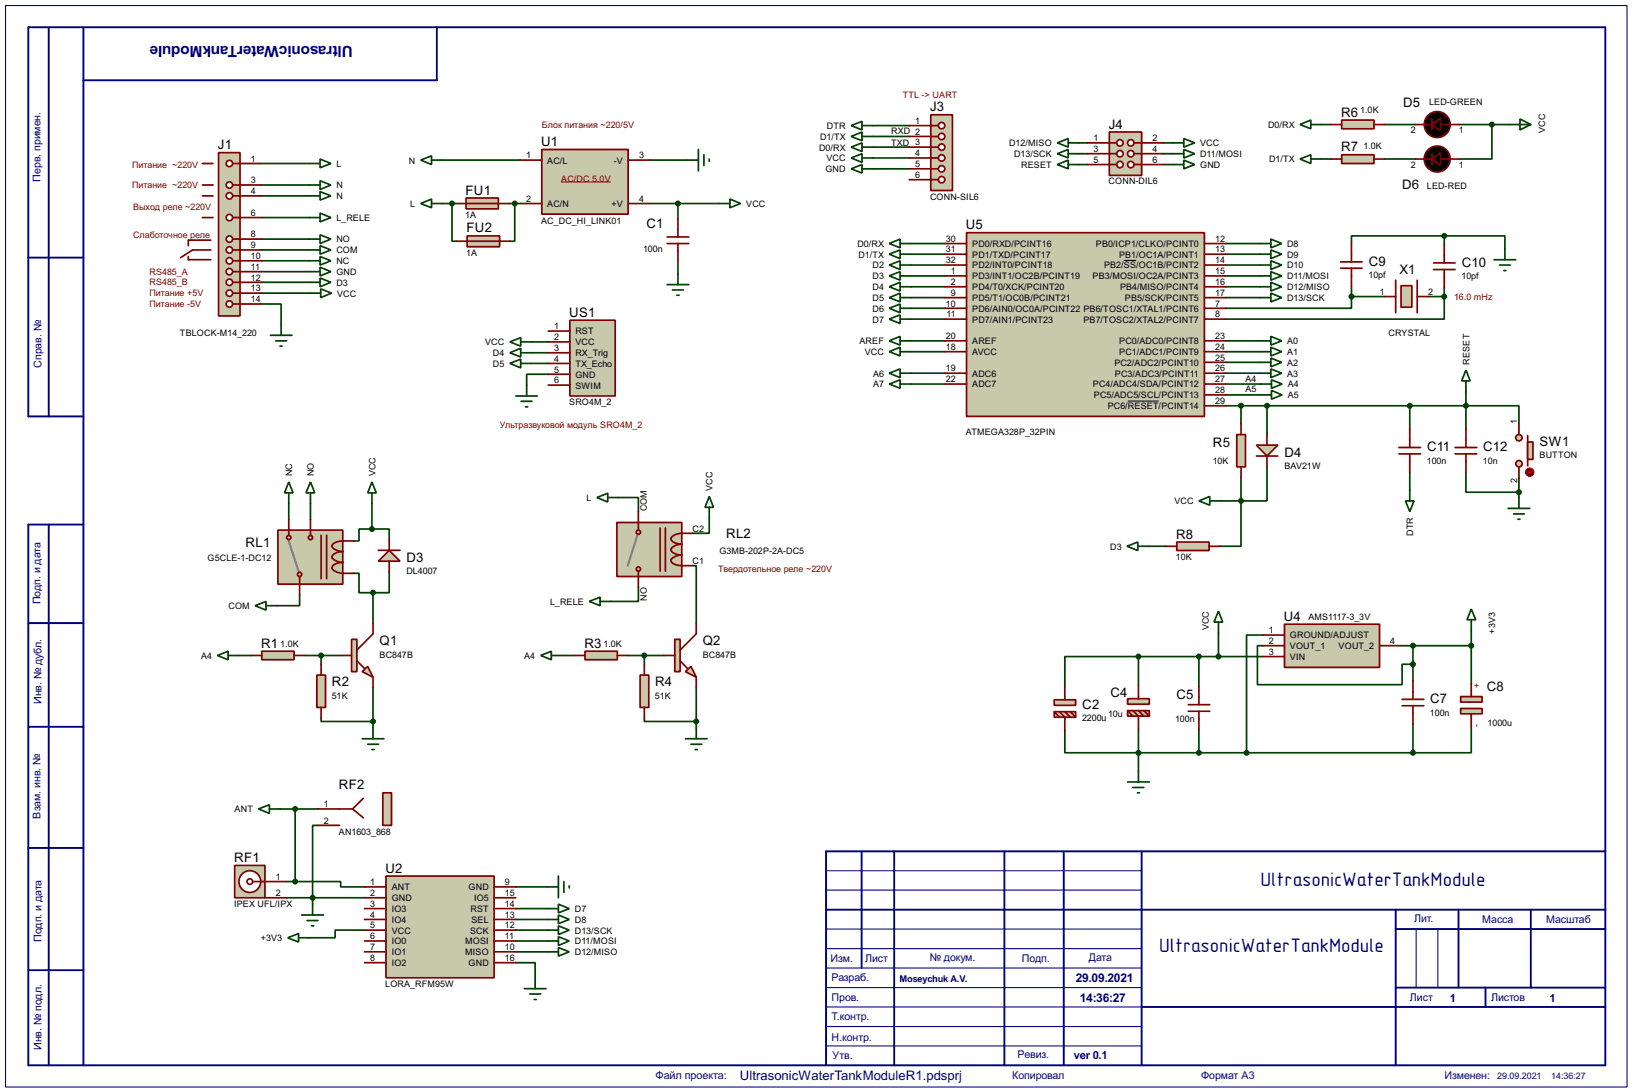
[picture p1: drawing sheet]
<svg xmlns="http://www.w3.org/2000/svg" width="383mm" height="256mm" viewBox="0 0 383 256" stroke-linecap="round" stroke-linejoin="round" font-family="sans-serif">
<path d="M1.3 1.3h381v254h-381zM194.1 218.2h74.2M194.1 209.1h74.2M194.1 204.5h74.2M332.8 218.2v13.8M337.9 218.2v13.8M194.1 222.8h74.2M194.1 232h74.2M194.1 236.5h74.2M194.1 227.4h74.2M194.1 241.1h74.2M194.1 245.7h74.2" fill="none" stroke="#000080" stroke-width=".25"/>
<g fill="none" stroke="#000080" stroke-width=".45">
<path d="M11.5 6.7v91.1M19.6 6.7v243.5M102.7 6.4v12.5h-83.1M6.7 60.5h12.9M19.6 97.8h-12.9v-91.4h370.5v243.8h-370.5v-127h12.9M11.5 123.2v127M6.7 146.4h12.9M6.7 170.7h12.9M6.7 199.2h12.9M202.5 200v27.4M210.1 200v50.2M236 200v50.2"/>
<path d="M250 200v50.2M268.3 200v50.2M377.2 200h-183.1v50.2M194.1 213.7h183.1M328 213.7v36.5M328 218.2h49.2M342.7 213.7v18.3M359.7 213.7v18.3M6.7 227.9h12.9M268.3 236.5h108.9M328 232h49.2M349.1 232v4.5"/>
</g>
<g fill="none" stroke="#004000" stroke-width=".4">
<path d="M61.5 38.4h11.2M103.9 37.6h18.3M152.7 37.6h8.9M205.1 39.7h8.6M205.1 29.5h8.6M205.1 32.1h8.6M205.1 34.6h8.6M205.1 37.1h8.6M253.5 33.6h2.1M253.5 36.1h2.1M253.5 38.7h2.1M273.4 33.6h2.2"/>
<path d="M273.4 36.1h2.2M273.4 38.7h2.2M310.6 37.4h2.1M310.6 29.3h2.1M325.4 37.4h7.3M325.4 29.3h7.3M342.8 29.3h11.8M350.6 29.3v8.1h-7.8M61.5 43.5h11.2M61.5 51.1h11.2M61.5 56.2h11.2M61.5 58.7h11.2"/>
<path d="M61.5 46h11.2M103.9 47.8h3.1M106.2 47.8v8.9h1M119.7 47.8h2.5M121 47.8v8.9h-1.1M152.7 47.8h16.3M159.3 47.8v3.6M214 57.2h8.1M214 59.7h8.1M288.1 57.2h8M288.1 59.7h8M339.4 55.4h-21.8v1.8"/>
<path d="M339.4 55.4h14.2v3.1M339.4 55.4v2.1M61.5 71.4h4.6v4.9M61.5 61.3h11.2M61.5 63.8h11.2M61.5 66.3h11.2M61.5 68.9h11.3M159.3 61.5v2.8M214 62.3h8.1M214 64.8h8.1M214 67.4h8.1M214 69.9h8.1"/>
<path d="M214 72.4h8.1M214 75h8.1M288.1 62.3h8M288.1 64.8h8M288.1 67.4h8M288.1 69.9h8M317.6 69.7v2.7h-29.5M317.6 69.7h7.8M317.6 67.4v2.3M335.6 69.7h3.8M339.4 69.7v5.3h-51.3M339.4 67.6v2.1"/>
<path d="M124.9 80.3h3.9M124.9 82.9h3.9M124.9 85.4h3.9M128.8 87.9h-5v2.6M214 90.2h8.1M214 80.1h8.1M214 82.6h8.1M214 87.7h8.1M288.1 90.2h8.1M288.1 92.8h8.1M288.1 95.3h56.4M288.1 80.1h8"/>
<path d="M288.1 82.6h8M288.1 85.1h8M288.1 87.7h8M291.6 95.3v4.2M297.7 95.3v6.8M331.3 95.3v5.5M344.5 95.3h12.4v4.2M344.5 92v3.1h-.3v.5l.3-.3M344.5 95.3v5.5M67.9 118.3v3.7M73 118.3v3.7M87.4 118.3v6"/>
<path d="M145.3 116.9h4.7v3.3M286.8 117.7h4.8M291.6 117.7v10.6h-4.9M291.6 112.2v5.5M297.7 109.7v8h-6.1M331.3 110.9v4.2M344.5 110.9v4.7h12.4M356.9 112.2v4.7M70.4 139.8v2.5h-5.3M83.1 134.7h1.3v4.5h3.3M87.4 124.3h-3v2.8h-1.3M87.4 124.3h4.1v2.4"/>
<path d="M87.7 139.2v7.2M91.5 134.4v4.8h-3.8M150 138v3.3h-6.4M162.7 132.9h.9v13.5M166.7 121.7v3.6h-4M269.9 128.3h4.1M56.2 154h2.8M71.7 154h8.4M75.5 154v2M132.1 154h2.8M147.6 154h8.4M151.4 154v2"/>
<path d="M267.5 154.2h-17.3v7.1M267.5 154.2v6.9M267.5 154.2h29.2M281.7 154.2v7M286.3 148.6v5.6M296.7 149.2h-3.8v27.6M296.7 151.7h-1.2v9.1h34v-4.8h2.5M329.2 151.7h16.5M332 151.7v8.2M345.7 148.1v12.5M75.5 168.7v.8h12.2M87.7 161.6v9.4"/>
<path d="M151.4 168.7v.8h12.2M163.6 161.6v9.4M250.2 171.5v5.3h81.8M267.5 171.3v9.9M281.7 171.4v5.4M332 170.1v6.7M345.7 170.7v6.1h-13.7M65.8 190h8.9M69.4 190v17.1M74.7 193.9h-1.2v18.5M67.4 210.9h18.3M67.4 207.1h2"/>
<path d="M69.4 207.1h10.7v1.2h5.6M85.7 218.5h-6.9v1.8h-6.1M121.2 213.4h7.5M121.2 218.5h7.5M121.2 208.3h7.5M121.2 216h7.5M121.2 226.1h4.6v3.6M121.2 223.6h7.5M121.2 221h7.5"/>
</g>
<path d="M227.1 54.7h55.9v43.1h-55.9z" fill="#c8c8aa" stroke="#800000" stroke-width=".4"/>
<g fill="none" stroke="#800000" stroke-width=".4">
<path d="M222.1 57.2h5M222.1 59.7h5M283 57.2h5.1M283 59.7h5.1M222.1 64.8h5M222.1 62.3h5M222.1 72.4h5M222.1 69.9h5M222.1 67.4h5M222.1 75h5M283 64.8h5.1M283 62.3h5.1"/>
<path d="M283 72.4h5.1M283 69.9h5.1M283 67.4h5.1M283 75h5.1M222.1 90.2h5M222.1 87.7h5M222.1 82.6h5M222.1 80.1h5M283 95.3h5.1M283 92.8h5.1M283 90.2h5.1M283 87.7h5.1"/>
<path d="M283 85.1h5.1M283 82.6h5.1M283 80.1h5.1"/>
</g>
<path d="M264.1 61.2h2.9M265 94.2h7.3" fill="none" stroke="#000" stroke-width=".23"/>
<path d="M260.7 31h7.6v10.2h-7.6z" fill="#c8c8aa" stroke="#800000" stroke-width=".4"/>
<path d="M260.7 33.6h1.7" fill="none" stroke="#800000" stroke-width=".4"/>
<circle cx="263.1" cy="33.6" r=".75" fill="#feffff" stroke="#800000" stroke-width=".4"/>
<path d="M260.7 36.1h1.7" fill="none" stroke="#800000" stroke-width=".4"/>
<circle cx="263.1" cy="36.1" r=".75" fill="#feffff" stroke="#800000" stroke-width=".4"/>
<path d="M260.7 38.7h1.7" fill="none" stroke="#800000" stroke-width=".4"/>
<circle cx="263.1" cy="38.7" r=".75" fill="#feffff" stroke="#800000" stroke-width=".4"/>
<path d="M266.5 33.6h1.8" fill="none" stroke="#800000" stroke-width=".4"/>
<circle cx="265.7" cy="33.6" r=".75" fill="#feffff" stroke="#800000" stroke-width=".4"/>
<path d="M266.5 36.1h1.8" fill="none" stroke="#800000" stroke-width=".4"/>
<circle cx="265.7" cy="36.1" r=".75" fill="#feffff" stroke="#800000" stroke-width=".4"/>
<path d="M266.5 38.7h1.8" fill="none" stroke="#800000" stroke-width=".4"/>
<circle cx="265.7" cy="38.7" r=".75" fill="#feffff" stroke="#800000" stroke-width=".4"/>
<path d="M255.6 33.6h5.1M255.6 36.1h5.1M255.6 38.7h5.1M268.3 33.6h5.1M268.3 36.1h5.1M268.3 38.7h5.1" fill="none" stroke="#800000" stroke-width=".4"/>
<path d="M354.4 119.4h5.1M356.9 116.9v2.5M355.7 120.7h2.5M356.7 122h.5" fill="none" stroke="#004000" stroke-width=".4"/>
<path d="M290.6 102.1h2.1v7.6h-2.1z" fill="#c8c8aa" stroke="#800000" stroke-width=".4"/>
<path d="M291.6 99.5v2.6M291.6 109.7v2.5" fill="none" stroke="#800000" stroke-width=".4"/>
<path d="M354.6 29.3h5.1M357.2 28l2.5 1.3-2.5 1.2z" fill="none" stroke="#004000" stroke-width=".4"/>
<path d="M315.3 28.2h7.6v2.1h-7.6z" fill="#c8c8aa" stroke="#800000" stroke-width=".4"/>
<path d="M312.7 29.3h2.6M322.9 29.3h2.5" fill="none" stroke="#800000" stroke-width=".4"/>
<path d="M315.3 36.4h7.6v2h-7.6z" fill="#c8c8aa" stroke="#800000" stroke-width=".4"/>
<path d="M312.7 37.4h2.6M322.9 37.4h2.5" fill="none" stroke="#800000" stroke-width=".4"/>
<path d="M218.7 27h5.1v17.8h-5.1z" fill="#c8c8aa" stroke="#800000" stroke-width=".4"/>
<path d="M218.7 29.5h1.8" fill="none" stroke="#800000" stroke-width=".4"/>
<circle cx="221.2" cy="29.5" r=".75" fill="#feffff" stroke="#800000" stroke-width=".4"/>
<path d="M218.7 32.1h1.8" fill="none" stroke="#800000" stroke-width=".4"/>
<circle cx="221.2" cy="32.1" r=".75" fill="#feffff" stroke="#800000" stroke-width=".4"/>
<path d="M218.7 34.6h1.8" fill="none" stroke="#800000" stroke-width=".4"/>
<circle cx="221.2" cy="34.6" r=".75" fill="#feffff" stroke="#800000" stroke-width=".4"/>
<path d="M218.7 37.1h1.8" fill="none" stroke="#800000" stroke-width=".4"/>
<circle cx="221.2" cy="37.1" r=".75" fill="#feffff" stroke="#800000" stroke-width=".4"/>
<path d="M218.7 39.7h1.8" fill="none" stroke="#800000" stroke-width=".4"/>
<circle cx="221.2" cy="39.7" r=".75" fill="#feffff" stroke="#800000" stroke-width=".4"/>
<path d="M218.7 42.2h1.8" fill="none" stroke="#800000" stroke-width=".4"/>
<circle cx="221.2" cy="42.2" r=".75" fill="#feffff" stroke="#800000" stroke-width=".4"/>
<path d="M213.7 29.5h5M213.7 32.1h5M213.7 34.6h5M213.7 37.1h5M213.7 39.7h5M213.7 42.2h5M328 65.8v7.7M333 65.8v7.7" fill="none" stroke="#800000" stroke-width=".4"/>
<path d="M353.6 58.5v2.5M351.1 61h5.1M352.4 62.3h2.5M353.4 63.6h.5" fill="none" stroke="#004000" stroke-width=".4"/>
<path d="M329.2 67.1h2.6v5.1h-2.6z" fill="#c8c8aa" stroke="#800000" stroke-width=".4"/>
<path d="M317.6 57.2v4.3M339.4 57.5v4.3M315 63h5.1M315 61.5h5.1M317.6 63v4.4M325.4 69.7h2.6M333 69.7h2.6M336.9 63.3h5M336.9 61.8h5M339.4 63.3v4.3" fill="none" stroke="#800000" stroke-width=".4"/>
<g fill="#004000" stroke="#004000" stroke-width=".4">
<circle cx="317.5" cy="69.7" r=".5"/>
<circle cx="339.3" cy="69.7" r=".5"/>
<circle cx="339.3" cy="55.4" r=".5"/>
</g>
<path d="M296.2 90.2h2.6M296.2 92.8h2.6M298.8 89.2l2.5 1-2.5 1zM298.8 91.7l2.5 1.1-2.5 1z" fill="none" stroke="#004000" stroke-width=".4"/>
<path d="M295.2 104.6h5.1l-2.6 2.5z" fill="#c8c8aa" stroke="#800000" stroke-width=".4"/>
<path d="M295.2 107.1h5.1M297.7 102.1v2.5M297.7 107.1v2.6" fill="none" stroke="#800000" stroke-width=".4"/>
<circle cx="291.6" cy="95.3" r=".5" fill="#004000" stroke="#004000" stroke-width=".4"/>
<g fill="#c8c8aa" stroke="#800000" stroke-width=".4">
<circle cx="356.9" cy="108.9" r=".75"/>
<circle cx="356.9" cy="102.8" r=".75"/>
</g>
<path d="M359 102.3v7.1" fill="none" stroke="#800000" stroke-width=".4"/>
<path d="M359 103.8h1.2v4.1h-1.2z" fill="#c8c8aa" stroke="#800000" stroke-width=".4"/>
<path d="M356.9 99.5v2.6M356.9 109.7v2.5" fill="none" stroke="#800000" stroke-width=".4"/>
<circle cx="359.4" cy="110.9" r="1" fill="#400000" stroke="#f00" stroke-width=".23"/>
<path d="M359 110.9h1M359 110.9l.2 .3M359.2 110.7l-.2 .2M359.7 110.7l.3 .2M360 110.9l-.3 .3" fill="none" stroke="#f00" stroke-width=".23"/>
<g fill="#004000" stroke="#004000" stroke-width=".4">
<circle cx="297.7" cy="95.3" r=".5"/>
<circle cx="344.4" cy="95.3" r=".5"/>
<circle cx="356.9" cy="115.6" r=".5"/>
<circle cx="331.2" cy="95.3" r=".5"/>
<circle cx="281.7" cy="176.8" r=".5"/>
</g>
<g fill="none" stroke="#800000" stroke-width=".4">
<path d="M328.7 106.6h5.1M328.7 105.1h5.1M331.3 100.8v4.3M331.3 106.6v4.3M341.9 106.6h5.1M341.9 105.1h5.1M344.5 100.8v4.3M344.5 106.6v4.3M332 159.9v4.4M279.2 167.1h5.1M279.2 165.5h5.1M281.7 161.2v4.3"/>
<path d="M281.7 167.1v4.3M329.5 165.8h5.1M329.5 164.3h5.1M332 165.8v4.3"/>
</g>
<g fill="none" stroke="#004000" stroke-width=".4">
<path d="M200 39.7l2.6-1v2zM200 29.5l2.6-1v2zM200 32.1l2.6-1.1v2.1zM200 34.6l2.6-1v2zM202.6 39.7h2.5M202.6 29.5h2.5M202.6 32.1h2.5M202.6 34.6h2.5M248.5 33.6l2.5-1v2zM248.5 36.1l2.5-1v2zM248.5 38.7l2.5-1.1v2.1zM251 33.6h2.5"/>
<path d="M251 36.1h2.5M251 38.7h2.5M275.6 33.6h2.6M275.6 36.1h2.6M275.6 38.7h2.6M278.2 32.6l2.5 1-2.5 1zM278.2 35.1l2.5 1-2.5 1zM278.2 37.6l2.5 1.1-2.5 1zM305.5 37.4l2.5-1v2zM305.5 29.3l2.5-1.1v2.1zM308 37.4h2.6M308 29.3h2.6"/>
<path d="M209 57.2l2.5-1v2zM209 59.7l2.5-1v2.1zM211.5 57.2h2.5M211.5 59.7h2.5M296.1 57.2h2.5M296.1 59.7h2.5M298.6 56.2l2.6 1-2.6 1zM298.6 58.7l2.6 1-2.6 1.1zM209 62.3l2.5-1v2zM209 64.8l2.5-1v2zM209 67.4l2.5-1.1v2.1zM209 69.9l2.5-1v2z"/>
<path d="M209 72.4l2.5-1v2.1zM209 75l2.5-1v2zM211.5 62.3h2.5M211.5 64.8h2.5M211.5 67.4h2.5M211.5 69.9h2.5M211.5 72.4h2.5M211.5 75h2.5M296.1 62.3h2.5M296.1 64.8h2.5M296.1 67.4h2.5M296.1 69.9h2.5"/>
<path d="M298.6 79l2.6 1.1-2.6 1zM298.6 61.3l2.6 1-2.6 1zM298.6 63.8l2.6 1-2.6 1zM298.6 66.3l2.6 1.1-2.6 1zM298.6 68.9l2.6 1-2.6 1zM209 80.1l2.5-1.1v2.1zM209 82.6l2.5-1v2zM209 87.7l2.5-1v2zM209 90.2l2.5-1v2zM211.5 80.1h2.5M211.5 82.6h2.5M211.5 87.7h2.5"/>
<path d="M211.5 90.2h2.5M296.1 80.1h2.5M296.1 82.6h2.5M296.1 85.1h2.5M296.1 87.7h2.5M298.6 81.6l2.6 1-2.6 1zM298.6 84.1l2.6 1-2.6 1.1zM298.6 86.7l2.6 1-2.6 1zM330.3 117.7h2l-1 2.5zM331.3 115.1v2.6M265 183.7h5.1M266.2 185h2.6"/>
<path d="M267.3 186.2h.5M267.5 181.2v2.5M128.7 213.4h2.5M131.2 212.4l2.6 1-2.6 1z"/>
</g>
<g fill="#c8c8aa" stroke="#800000" stroke-width=".4">
<path d="M265 164.1h5.1v1.3h-5.1z"/>
<path d="M265 166.9h5.1v1.3h-5.1z"/>
</g>
<path d="M332.7 29.3h3.8M332.7 37.4h3.8M336.5 28v2.5M336.5 36.1v2.6M338.5 29.3h4.3M338.5 37.4h4.3M265 166.9l1.2 1.3M266.2 166.9l1.3 1.3v3.1M267.5 161.1v3M267.5 166.9l1.3 1.3M268.8 166.9l1.3 1.3" fill="none" stroke="#800000" stroke-width=".4"/>
<g fill="#004000" stroke="#004000" stroke-width=".4">
<circle cx="267.5" cy="176.8" r=".5"/>
<circle cx="350.5" cy="29.3" r=".5"/>
</g>
<path d="M286.3 143.6l1 2.5h-2zM286.3 146.1v2.5M345.7 143.1l1.1 2.5h-2.1zM345.7 145.6v2.5M128.7 218.5h2.5M131.2 217.5l2.6 1-2.6 1zM128.7 223.6h2.5M128.7 221h2.5M131.2 222.6l2.6 1-2.6 1zM131.2 220l2.6 1-2.6 1.1z" fill="none" stroke="#004000" stroke-width=".4"/>
<g fill="#000" stroke="#800000" stroke-width=".4">
<path d="M336.5 29.3l2-1.6v3.1zM336.5 37.4l2-1.5v3z"/>
<circle cx="337.7" cy="37.4" r="3.1"/>
<circle cx="337.7" cy="29.3" r="3.1"/>
</g>
<path d="M127.3 35.1h20.3v15.2h-20.3z" fill="#c8c8aa" stroke="#800000" stroke-width=".4"/>
<path d="M131.9 42.8h11.6" fill="none" stroke="#800000" stroke-width=".23"/>
<path d="M122.2 37.6h5.1M147.6 37.6h5.1M122.2 47.8h5.1M147.6 47.8h5.1M156.8 55.7h5.1M156.8 57.2h5.1M159.3 51.4v4.3M159.3 57.2v4.3" fill="none" stroke="#800000" stroke-width=".4"/>
<g fill="none" stroke="#004000" stroke-width=".4">
<path d="M72.7 38.4h2.5M75.2 37.4l2.6 1-2.6 1zM161.6 37.6h2.5M164.1 35.1v5.1M165.4 36.4v2.5M166.7 37.4v.5M72.7 43.5h2.5M72.7 51.1h2.5M75.2 42.5l2.6 1-2.6 1zM75.2 50.1l2.6 1-2.6 1zM169 47.8h2.5M171.5 46.8l2.5 1-2.5 1z"/>
<path d="M63.6 78.8h5M66.1 76.3v2.5M72.7 63.8h2.5M72.7 66.3h2.5M72.8 68.9h2.6M75.2 62.8l2.6 1-2.6 1zM75.2 65.3l2.6 1-2.6 1.1zM75.4 67.9l2.5 1-2.5 1zM156.8 66.9h5.1M158 68.1h2.6M159.1 69.4h.5M159.3 64.3v2.6"/>
<path d="M64.8 80.1h2.6M65.8 81.3h.5"/>
</g>
<circle cx="159.3" cy="47.8" r=".5" fill="#004000" stroke="#004000" stroke-width=".4"/>
<path d="M109.5 46.5h7.6v2.6h-7.6z" fill-rule="evenodd" fill="#c8c8aa" stroke="#800000" stroke-width=".4"/>
<path d="M107 47.8h12.7" fill="none" stroke="#800000" stroke-width=".4"/>
<path d="M109.8 55.4h7.6v2.6h-7.6z" fill-rule="evenodd" fill="#c8c8aa" stroke="#800000" stroke-width=".4"/>
<path d="M107.2 56.7h12.7" fill="none" stroke="#800000" stroke-width=".4"/>
<g fill="#004000" stroke="#004000" stroke-width=".4">
<circle cx="120.9" cy="47.8" r=".5"/>
<circle cx="73.4" cy="210.9" r=".5"/>
</g>
<path d="M200 37.1l2.6-1v2.1zM202.6 37.1h2.5M344.5 86.9l1 2.6h-2zM344.5 89.5v2.5M70.9 214.9h5.1M72.2 216.2h2.5M73.2 217.5h.5M73.5 212.4v2.5M67.6 220.3l2.6-1v2zM70.2 220.3h2.5" fill="none" stroke="#004000" stroke-width=".4"/>
<path d="M90 186.2h2v7.7h-2z" fill="#c8c8aa" stroke="#800000" stroke-width=".4"/>
<path d="M74.7 190h8.2M74.7 193.9h5.1M82.9 190l2.5 2.1M85.4 187.5l-2.5 2.5" fill="none" stroke="#800000" stroke-width=".4"/>
<path d="M90.7 205.8h25.4v23.9h-25.4z" fill="#c8c8aa" stroke="#800000" stroke-width=".4"/>
<g fill="none" stroke="#800000" stroke-width=".4">
<path d="M85.7 218.5h5M85.7 216h5M85.7 213.4h5M85.7 210.9h5M85.7 208.3h5M116.1 218.5h5.1M116.1 216h5.1M116.1 213.4h5.1M116.1 210.9h5.1M116.1 208.3h5.1M85.7 223.6h5M85.7 221h5"/>
<path d="M85.7 226.1h5M116.1 223.6h5.1M116.1 221h5.1M116.1 226.1h5.1"/>
</g>
<path d="M60.8 190l2.5-1v2.1zM63.3 190h2.5M128.7 208.3h2.5M128.7 216h2.5M131.2 214.9l2.6 1.1-2.6 1zM131.2 205.8v5.1M132.5 207.1v2.5M133.8 208.1v.5M123.2 232.2h5.1M124.5 233.5h2.6M125.5 234.8h.5M125.8 229.7v2.5" fill="none" stroke="#004000" stroke-width=".4"/>
<circle cx="69.3" cy="190" r=".5" fill="#004000" stroke="#004000" stroke-width=".4"/>
<g fill="#c8c8aa" stroke="#800000" stroke-width=".4">
<path d="M343.2 163.6h5.1v1.3h-5.1z"/>
<path d="M343.2 166.4h5.1v1.3h-5.1z"/>
</g>
<path d="M345.7 160.6v3M345.7 167.7v3" fill="none" stroke="#800000" stroke-width=".4"/>
<g fill="#004000" stroke="#004000" stroke-width=".4">
<circle cx="332" cy="176.8" r=".5"/>
<circle cx="345.7" cy="151.7" r=".5"/>
<circle cx="281.7" cy="154.2" r=".5"/>
<circle cx="286.3" cy="154.2" r=".5"/>
<circle cx="106.2" cy="47.8" r=".5"/>
<circle cx="291.6" cy="117.7" r=".5"/>
</g>
<g fill="none" stroke="#004000" stroke-width=".4">
<path d="M98.9 37.6l2.5-1v2.1zM101.4 37.6h2.5M72.7 58.7h2.5M75.2 57.7l2.6 1-2.6 1zM98.9 47.8l2.5-1v2zM101.4 47.8h2.5M72.7 61.3h2.5M75.2 60.3l2.6 1-2.6 1zM119.8 80.3l2.6-1v2zM119.8 82.9l2.6-1.1v2.1zM119.8 85.4l2.6-1v2zM121.2 93h5.1"/>
<path d="M122.4 80.3h2.5M122.4 82.9h2.5M122.4 85.4h2.5M122.5 94.3h2.5M123.5 95.6h.5M123.8 90.5v2.5M281.7 117.7l2.6-1.1v2.1zM284.3 117.7h2.5"/>
</g>
<path d="M85.1 157.8l1.3-1.3 1.3 2.6z" fill="#c8c8aa" stroke="#800000" stroke-width=".4"/>
<path d="M82.6 150.2h1.3v7.6h-1.3z" fill="#c8c8aa" stroke="#800000" stroke-width=".4"/>
<path d="M80.1 154h2.5M83.9 155.2l1.8 1.8M87.7 146.4v2.5l-3.8 3.8M87.7 159.1v2.5" fill="none" stroke="#800000" stroke-width=".4"/>
<path d="M61.5 153h7.6v2h-7.6z" fill="#c8c8aa" stroke="#800000" stroke-width=".4"/>
<path d="M59 154h2.5M69.1 154h2.6" fill="none" stroke="#800000" stroke-width=".4"/>
<path d="M74.5 158.6h2v7.6h-2z" fill="#c8c8aa" stroke="#800000" stroke-width=".4"/>
<path d="M75.5 156v2.6M75.5 166.2v2.5" fill="none" stroke="#800000" stroke-width=".4"/>
<path d="M51.1 154l2.5-1v2zM53.6 154h2.6M85.1 173.5h5.1M86.4 174.8h2.6M87.4 176.1h.5M87.7 171v2.5" fill="none" stroke="#004000" stroke-width=".4"/>
<g fill="#004000" stroke="#004000" stroke-width=".4">
<circle cx="87.6" cy="169.5" r=".5"/>
<circle cx="75.4" cy="154" r=".5"/>
</g>
<path d="M161.1 157.8l1.3-1.3 1.2 2.6z" fill="#c8c8aa" stroke="#800000" stroke-width=".4"/>
<path d="M158.6 150.2h1.2v7.6h-1.2z" fill="#c8c8aa" stroke="#800000" stroke-width=".4"/>
<path d="M156 154h2.6M159.8 155.2l1.8 1.8M163.6 146.4v2.5l-3.8 3.8M163.6 159.1v2.5" fill="none" stroke="#800000" stroke-width=".4"/>
<path d="M137.5 153h7.6v2h-7.6z" fill="#c8c8aa" stroke="#800000" stroke-width=".4"/>
<path d="M134.9 154h2.6M145.1 154h2.5" fill="none" stroke="#800000" stroke-width=".4"/>
<path d="M150.4 158.6h2.1v7.6h-2.1z" fill="#c8c8aa" stroke="#800000" stroke-width=".4"/>
<path d="M151.4 156v2.6M151.4 166.2v2.5" fill="none" stroke="#800000" stroke-width=".4"/>
<path d="M127.1 154l2.5-1v2zM129.6 154h2.5M161.1 173.5h5.1M162.4 174.8h2.5M163.4 176.1h.5M163.6 171v2.5" fill="none" stroke="#004000" stroke-width=".4"/>
<g fill="#004000" stroke="#004000" stroke-width=".4">
<circle cx="163.6" cy="169.5" r=".5"/>
<circle cx="151.4" cy="154" r=".5"/>
</g>
<path d="M65.3 124.5h15.3v12.7h-15.3z" fill="#c8c8aa" stroke="#800000" stroke-width=".4"/>
<path d="M67.9 127.1l2.3 7.1" fill="none" stroke="#808080" stroke-width=".5"/>
<g fill="#c8c8aa" stroke="#800000" stroke-width=".4">
<circle cx="70.4" cy="134.9" r=".5"/>
<circle cx="72.9" cy="126.3" r=".5"/>
</g>
<path d="M70.4 135.4v1.8M73 124.5v1.3M75.5 125.8v10.1M76.8 125.8v10.1M80.6 127.1h-.7a2.08 2.08 0 0 0-1.9 1.2 2.75 2.75 0 0 0 2.6 1.3 2.37 2.37 0 0 0-2.6 1.3 2.75 2.75 0 0 0 2.6 1.2h-.7a2.04 2.04 0 0 0-1.9 1.3 2.75 2.75 0 0 0 2.6 1.3" fill="none" stroke="#800000" stroke-width=".4"/>
<circle cx="67.8" cy="126.3" r=".5" fill="#c8c8aa" stroke="#800000" stroke-width=".4"/>
<path d="M67.9 122v3.8M70.4 137.2v2.6M73 122v2.5M80.6 127.1h2.5M80.6 134.7h2.5" fill="none" stroke="#800000" stroke-width=".4"/>
<path d="M91.5 129.3l2.5 2.5h-5.1z" fill="#c8c8aa" stroke="#800000" stroke-width=".4"/>
<path d="M88.9 129.3h5.1M91.5 126.7v2.6M91.5 131.8v2.6" fill="none" stroke="#800000" stroke-width=".4"/>
<g fill="#004000" stroke="#004000" stroke-width=".4">
<circle cx="87.6" cy="139.2" r=".5"/>
<circle cx="87.4" cy="124.3" r=".5"/>
</g>
<path d="M67.9 113.2l1 2.6h-2zM67.9 115.8v2.5M73 113.2l1 2.6h-2.1zM73 115.8v2.5M87.4 113.2l1 2.6h-2zM87.4 115.8v2.5M60 142.3l2.5-1v2zM62.5 142.3h2.6" fill="none" stroke="#004000" stroke-width=".4"/>
<path d="M145 122.7h15.2v12.7h-15.2z" fill="#c8c8aa" stroke="#800000" stroke-width=".4"/>
<path d="M149.8 125.8l-2.3 7.1" fill="none" stroke="#808080" stroke-width=".5"/>
<g fill="#c8c8aa" stroke="#800000" stroke-width=".4">
<circle cx="150" cy="125" r=".5"/>
<circle cx="150" cy="133.7" r=".5"/>
</g>
<path d="M150 120.2v4.3M150 134.2v3.8M155.1 124v10.2M156.4 124v10.2M162.7 125.3a7.1 7.1 0 0 0-4.3 .4 .89 .89 0 0 0-.8 .9 .89 .89 0 0 0 .8 .9l1.8 .3a2.68 2.68 0 0 0-2.5 1.3 2.33 2.33 0 0 0 2.5 1.3 2.68 2.68 0 0 0-2.5 1.2 2.31 2.31 0 0 0 2.5 1.3h2.5" fill="none" stroke="#800000" stroke-width=".4"/>
<path d="M72.7 56.2h2.5M75.2 55.2l2.6 1-2.6 1zM140.3 116.9l2.5-1v2zM142.8 116.9h2.5M166.7 116.6l1 2.6h-2zM166.7 119.2v2.5M138.5 141.3l2.5-1v2zM141 141.3h2.6" fill="none" stroke="#004000" stroke-width=".4"/>
<path d="M133.9 75.2h10.7v17.8h-10.7z" fill="#c8c8aa" stroke="#800000" stroke-width=".4"/>
<path d="M128.8 77.8h5.1M128.8 80.3h5.1M128.8 82.9h5.1M128.8 85.4h5.1M128.8 87.9h5.1M128.8 90.5h5.1" fill="none" stroke="#800000" stroke-width=".4"/>
<path d="M55.2 203.3h7.1v7.6h-7.1z" fill="#c8c8aa" stroke="#800000" stroke-width=".4"/>
<circle cx="58.7" cy="207.1" r="2.55" fill="#feffff" stroke="#800000" stroke-width=".4"/>
<path d="M59.2 207.1h3.1" fill="none" stroke="#800000" stroke-width=".4"/>
<circle cx="58.7" cy="207.1" r=".65" fill="#feffff" stroke="#800000" stroke-width=".4"/>
<path d="M62.3 207.1h5.1M62.3 210.9h5.1" fill="none" stroke="#800000" stroke-width=".4"/>
<circle cx="69.3" cy="207.1" r=".5" fill="#004000" stroke="#004000" stroke-width=".4"/>
<path d="M51.4 35.9h5v38.3h-5z" fill="#c8c8aa" stroke="#800000" stroke-width=".4"/>
<path d="M54.7 38.4h1.7" fill="none" stroke="#800000" stroke-width=".4"/>
<circle cx="53.9" cy="38.4" r=".75" fill="#feffff" stroke="#800000" stroke-width=".4"/>
<path d="M54.7 43.5h1.7" fill="none" stroke="#800000" stroke-width=".4"/>
<circle cx="53.9" cy="43.5" r=".75" fill="#feffff" stroke="#800000" stroke-width=".4"/>
<path d="M54.7 46h1.7" fill="none" stroke="#800000" stroke-width=".4"/>
<circle cx="53.9" cy="46" r=".75" fill="#feffff" stroke="#800000" stroke-width=".4"/>
<path d="M54.7 51.1h1.7" fill="none" stroke="#800000" stroke-width=".4"/>
<circle cx="53.9" cy="51.1" r=".75" fill="#feffff" stroke="#800000" stroke-width=".4"/>
<path d="M54.7 56.2h1.7" fill="none" stroke="#800000" stroke-width=".4"/>
<circle cx="53.9" cy="56.2" r=".75" fill="#feffff" stroke="#800000" stroke-width=".4"/>
<path d="M54.7 58.7h1.7" fill="none" stroke="#800000" stroke-width=".4"/>
<circle cx="53.9" cy="58.7" r=".75" fill="#feffff" stroke="#800000" stroke-width=".4"/>
<path d="M54.7 61.3h1.7" fill="none" stroke="#800000" stroke-width=".4"/>
<circle cx="53.9" cy="61.3" r=".75" fill="#feffff" stroke="#800000" stroke-width=".4"/>
<path d="M54.7 63.8h1.7" fill="none" stroke="#800000" stroke-width=".4"/>
<circle cx="53.9" cy="63.8" r=".75" fill="#feffff" stroke="#800000" stroke-width=".4"/>
<path d="M54.7 66.3h1.7" fill="none" stroke="#800000" stroke-width=".4"/>
<circle cx="53.9" cy="66.3" r=".75" fill="#feffff" stroke="#800000" stroke-width=".4"/>
<path d="M54.7 68.9h1.7" fill="none" stroke="#800000" stroke-width=".4"/>
<circle cx="53.9" cy="68.9" r=".75" fill="#feffff" stroke="#800000" stroke-width=".4"/>
<path d="M54.7 71.4h1.7" fill="none" stroke="#800000" stroke-width=".4"/>
<circle cx="53.9" cy="71.4" r=".75" fill="#feffff" stroke="#800000" stroke-width=".4"/>
<g fill="none" stroke="#800000" stroke-width=".4">
<path d="M47.6 38.4h2.5M56.4 38.4h5.1M47.6 43.5h2.5M47.6 46h2.5M47.6 51.1h2.5M49.6 58.7h-4.3l-2.8 1.8M49.6 56.4h-5.3v1.3M56.4 43.5h5.1M56.4 46h5.1M56.4 51.1h5.1M56.4 56.2h5.1M56.4 58.7h5.1"/>
<path d="M44.3 60.3v.7h5.3M56.4 61.3h5.1M56.4 63.8h5.1M56.4 66.3h5.1M56.4 68.9h5.1M56.4 71.4h5.1"/>
</g>
<path d="M72.7 46h2.5M75.2 45l2.6 1-2.6 1z" fill="none" stroke="#004000" stroke-width=".4"/>
<path d="M301.8 146.6h22.4v10.2h-22.4z" fill-rule="evenodd" fill="#c8c8aa" stroke="#800000" stroke-width=".4"/>
<path d="M296.7 149.2h5.1M296.7 151.7h5.1M296.7 154.2h5.1M324.2 151.7h5" fill="none" stroke="#800000" stroke-width=".4"/>
<g fill="#004000" stroke="#004000" stroke-width=".4">
<circle cx="292.9" cy="176.8" r=".5"/>
<circle cx="332" cy="156" r=".5"/>
<circle cx="332" cy="151.7" r=".5"/>
</g>
<path d="M276.5 127.3h7.6v2h-7.6z" fill="#c8c8aa" stroke="#800000" stroke-width=".4"/>
<path d="M274 128.3h2.5M284.1 128.3h2.6" fill="none" stroke="#800000" stroke-width=".4"/>
<path d="M264.8 128.3l2.6-1v2zM267.4 128.3h2.5" fill="none" stroke="#004000" stroke-width=".4"/>
<g fill="#c8c8aa" stroke="#800000" stroke-width=".4">
<path d="M247.7 164.4h5.1v1.3h-5.1z"/>
<path d="M247.7 167.2h5.1v1.3h-5.1z"/>
</g>
<path d="M247.7 167.2l1.3 1.3M249 167.2l1.2 1.3v3M250.2 161.3v3.1M250.2 167.2l1.3 1.3M251.5 167.2l1.3 1.3" fill="none" stroke="#800000" stroke-width=".4"/>
<circle cx="267.5" cy="154.2" r=".5" fill="#004000" stroke="#004000" stroke-width=".4"/>
<g font-size="5.1" fill="#000080">
<text x="296.2" y="208.1">UltrasonicWaterTankModule</text>
<text x="272.4" y="223.6">UltrasonicWaterTankModule</text>
</g>
<text font-size="4.1" fill="#000080" x="82.9" y="10.8" transform="rotate(-180 82.9 10.8)">UltrasonicWaterTankModule</text>
<g font-size="3.5">
<text x="218.6" y="26.1">J3</text>
<text x="315.1" y="27.4">R6</text>
<text x="329.7" y="25.1">D5</text>
<text x="51.2" y="35">J1</text>
<text x="127.2" y="34.3">U1</text>
<text x="260.5" y="30.2">J4</text>
<text x="315.1" y="35.6">R7</text>
<text x="109.4" y="45.7">FU1</text>
<text x="329.5" y="44.5">D6</text>
<text x="151.9" y="53.6">C1</text>
<text x="227" y="53.9">U5</text>
<text x="109.6" y="54.6">FU2</text>
<text x="321.6" y="62.4">C9</text>
<text x="328.8" y="64.2">X1</text>
<text x="343.5" y="62.7">C10</text>
<text x="133.8" y="74.4">US1</text>
<text x="285" y="105">R5</text>
<text x="301.8" y="107.3">D4</text>
<text x="335.3" y="106">C11</text>
<text x="348.5" y="106">C12</text>
<text x="361.8" y="104.8">SW1</text>
<text x="57.7" y="128.5">RL1</text>
<text x="95.5" y="132">D3</text>
<text x="170.6" y="126.3">RL2</text>
<text x="276.4" y="126.5">R8</text>
<text x="301.7" y="145.8">U4</text>
<text x="61.4" y="152.2">R1</text>
<text x="89.2" y="151.6">Q1</text>
<text x="137.3" y="152.2">R3</text>
<text x="165.2" y="151.6">Q2</text>
<text x="78" y="161.2">R2</text>
<text x="154" y="161.2">R4</text>
<text x="254.3" y="166.6">C2</text>
<text x="260.9" y="163.8">C4</text>
<text x="276.4" y="164.2">C5</text>
<text x="336.1" y="165.2">C7</text>
<text x="349.4" y="162.2">C8</text>
<text x="79.7" y="185.4">RF2</text>
<text x="55" y="202.5">RF1</text>
<text x="90.6" y="205">U2</text>
</g>
<text font-size="3.5" fill="#000080" x="173.8" y="253.6">UltrasonicWaterTankModuleR1.pdsprj</text>
<g font-size="3.2" fill="#000080">
<text x="252.8" y="230.7">29.09.2021</text>
<text x="253.8" y="235.4">14:36:27</text>
</g>
<g font-size="3" fill="#000080">
<text x="340.7" y="235.4">1</text>
<text x="364.1" y="235.4">1</text>
<text x="252.4" y="248.8">ver 0.1</text>
</g>
<text font-size="2.9" fill="#000080" x="154" y="253.5">Файл проекта:</text>
<g font-size="2.8" fill="#000080">
<text x="9.5" y="42.7" transform="rotate(-90 9.5 42.7)">Перв. примен.</text>
<text x="9.7" y="86.4" transform="rotate(-90 9.7 86.4)">Справ. №</text>
<text x="9.5" y="142" transform="rotate(-90 9.5 142)">Подп. и дата</text>
<text x="9.7" y="165.4" transform="rotate(-90 9.7 165.4)">Инв. № дубл.</text>
<text x="9.5" y="192.3" transform="rotate(-90 9.5 192.3)">Взам. инв. №</text>
<text x="9.8" y="221.2" transform="rotate(-90 9.8 221.2)">Подп. и дата</text>
<text x="332.3" y="216.5">Лит.</text>
<text x="348.3" y="216.8">Масса</text>
<text x="363.3" y="216.8">Масштаб</text>
<text x="195.1" y="225.9">Изм.</text>
<text x="203.3" y="225.9">Лист</text>
<text x="218.5" y="225.7">№ докум.</text>
<text x="240.1" y="225.9">Подп.</text>
<text x="255.8" y="225.7">Дата</text>
<text x="195.4" y="230.5">Разраб.</text>
<text x="195.4" y="235.1">Пров.</text>
<text x="195.4" y="239.6">Т.контр.</text>
<text x="331.3" y="235.1">Лист</text>
<text x="350.3" y="235.1">Листов</text>
<text x="195.4" y="244.5">Н.контр.</text>
<text x="9.8" y="246.6" transform="rotate(-90 9.8 246.6)">Инв. № подл.</text>
<text x="195.6" y="248.8">Утв.</text>
<text x="239.1" y="248.5">Ревиз.</text>
<text x="237.8" y="253.5">Копировал</text>
<text x="282.2" y="253.5">Формат А3</text>
<text x="339.4" y="253.5">Изменен:</text>
</g>
<text font-size="2.5" fill="#000080" x="211.4" y="230.6">Moseychuk A.V.</text>
<g font-size="2.4" fill="#800000">
<text x="212.1" y="23.1">TTL -&gt; UART</text>
<text x="127.3" y="30">Блок питания ~220/5V</text>
<text x="31" y="39.4">Питание ~220V</text>
<text x="31" y="44.2">Питание ~220V</text>
<text x="131.9" y="42.7">AC/DC 5.0V</text>
<text x="31.3" y="49.3">Выход реле ~220V</text>
<text x="31.3" y="55.9">Слаботочное реле</text>
<text x="35.1" y="64.5">RS485_A</text>
<text x="35.1" y="69.6">Питание +5V</text>
<text x="35.1" y="67">RS485_B</text>
<text x="341.7" y="70.4">16.0 mHz</text>
<text x="35.1" y="72.2">Питание -5V</text>
<text x="117.4" y="100.6">Ультразвуковой модуль SRO4M_2</text>
<text x="168.7" y="134.4">Твердотельное реле ~220V</text>
<text x="346.3" y="160.3" transform="rotate(90 346.3 160.3)">+</text>
<text x="346.5" y="169.9" transform="rotate(90 346.5 169.9)">-</text>
</g>
<g font-size="2.4">
<text x="215.1" y="29.1">1</text>
<text x="319.6" y="26.6">1.0K</text>
<text x="335.8" y="24.6">LED-GREEN</text>
<text x="192.5" y="35.3">D0/RX</text>
<text x="192.7" y="32.8">D1/TX</text>
<text x="194.3" y="30.3">DTR</text>
<text x="209.4" y="31.4">RXD 2</text>
<text x="209.4" y="34.2">TXD 3</text>
<text x="237.1" y="34.4">D12/MISO</text>
<text x="257" y="33.2">1</text>
<text x="257" y="35.7">3</text>
<text x="270.8" y="33.2">2</text>
<text x="270.8" y="35.7">4</text>
<text x="282" y="34.4">VCC</text>
<text x="298" y="30">D0/RX</text>
<text x="320.4" y="35">1.0K</text>
<text x="331.5" y="31.3">2</text>
<text x="342.8" y="31.3">1</text>
<text x="363.1" y="31.2" transform="rotate(-90 363.1 31.2)">VCC</text>
<text x="59" y="38">1</text>
<text x="79" y="39.2">L</text>
<text x="96" y="38.4">N</text>
<text x="123.6" y="37.2">1</text>
<text x="128.6" y="38.4">AC/L</text>
<text x="144.2" y="38.4">-V</text>
<text x="150.2" y="37.2">3</text>
<text x="193.9" y="40.5">GND</text>
<text x="194.2" y="37.9">VCC</text>
<text x="215.1" y="36.7">4</text>
<text x="215.1" y="39.2">5</text>
<text x="215.1" y="41.8">6</text>
<text x="238.3" y="36.9">D13/SCK</text>
<text x="239.9" y="39.5">RESET</text>
<text x="257" y="38.2">5</text>
<text x="270.8" y="38.2">6</text>
<text x="282" y="36.9">D11/MOSI</text>
<text x="282" y="39.5">GND</text>
<text x="298.2" y="38.1">D1/TX</text>
<text x="331.5" y="39.4">2</text>
<text x="342.8" y="39.4">1</text>
<text x="59" y="43">3</text>
<text x="59" y="45.6">4</text>
<text x="79" y="44.3">N</text>
<text x="79" y="46.8">N</text>
<text x="123.6" y="47.4">2</text>
<text x="150.2" y="47.4">4</text>
<text x="218.5" y="46.9">CONN-SIL6</text>
<text x="260.5" y="43.1">CONN-DIL6</text>
<text x="335.3" y="44.4">LED-RED</text>
<text x="59" y="50.7">6</text>
<text x="79" y="51.9">L_RELE</text>
<text x="96.4" y="48.6">L</text>
<text x="109.3" y="51.3">1A</text>
<text x="127.1" y="52.6">AC_DC_HI_LINK01</text>
<text x="128.6" y="48.6">AC/N</text>
<text x="143.7" y="48.6">+V</text>
<text x="175.3" y="48.6">VCC</text>
<text x="59" y="55.7">8</text>
<text x="59" y="58.3">9</text>
<text x="79" y="59.5">COM</text>
<text x="79" y="57">NO</text>
<text x="151.1" y="59.3">100n</text>
<text x="201.5" y="58">D0/RX</text>
<text x="222.3" y="59.3">31</text>
<text x="222.3" y="56.8">30</text>
<text x="228.4" y="58">PD0/RXD/PCINT16</text>
<text x="257.5" y="58">PB0/ICP1/CLKO/PCINT0</text>
<text x="285.6" y="56.8">12</text>
<text x="285.6" y="59.3">13</text>
<text x="302.4" y="58">D8</text>
<text x="59" y="60.9">10</text>
<text x="59" y="63.4">11</text>
<text x="59" y="65.9">12</text>
<text x="79" y="64.6">GND</text>
<text x="79" y="62.1">NC</text>
<text x="109.6" y="60.2">1A</text>
<text x="201.7" y="60.5">D1/TX</text>
<text x="205" y="63.1">D2</text>
<text x="205" y="65.6">D3</text>
<text x="222.3" y="61.9">32</text>
<text x="223.4" y="64.4">1</text>
<text x="228.4" y="65.6">PD3/INT1/OC2B/PCINT19</text>
<text x="228.4" y="63.1">PD2/INT0/PCINT18</text>
<text x="228.4" y="60.5">PD1/TXD/PCINT17</text>
<text x="256.7" y="65.6">PB3/MOSI/OC2A/PCINT3</text>
<text x="259.4" y="63.1">PB2/SS/OC1B/PCINT2</text>
<text x="262.9" y="60.5">PB1/OC1A/PCINT1</text>
<text x="285.6" y="64.4">15</text>
<text x="285.6" y="61.9">14</text>
<text x="302.4" y="60.5">D9</text>
<text x="302.4" y="63.1">D10</text>
<text x="302.4" y="65.6">D11/MOSI</text>
<text x="321.6" y="65.4">10pf</text>
<text x="343.4" y="65.6">10pf</text>
<text x="59" y="68.4">13</text>
<text x="59" y="71">14</text>
<text x="79" y="67.1">D3</text>
<text x="79.2" y="69.7">VCC</text>
<text x="205" y="68.1">D4</text>
<text x="205" y="70.7">D5</text>
<text x="222.3" y="72">10</text>
<text x="223.4" y="69.5">9</text>
<text x="223.4" y="67">2</text>
<text x="228.4" y="70.7">PD5/T1/OC0B/PCINT21</text>
<text x="228.4" y="68.1">PD4/T0/XCK/PCINT20</text>
<text x="263.2" y="68.1">PB4/MISO/PCINT4</text>
<text x="264.3" y="70.7">PB5/SCK/PCINT5</text>
<text x="285.6" y="67">16</text>
<text x="285.6" y="69.5">17</text>
<text x="285.6" y="72">7</text>
<text x="302.4" y="68.1">D12/MISO</text>
<text x="302.4" y="70.7">D13/SCK</text>
<text x="324.3" y="69.2">1</text>
<text x="335.6" y="69.2">2</text>
<text x="130.2" y="77.4">1</text>
<text x="205" y="73.2">D6</text>
<text x="205" y="75.8">D7</text>
<text x="222.4" y="74.6">11</text>
<text x="228.4" y="73.2">PD6/AIN0/OC0A/PCINT22 PB6/TOSC1/XTAL1/PCINT6</text>
<text x="228.4" y="75.8">PD7/AIN1/PCINT23</text>
<text x="254.6" y="75.8">PB7/TOSC2/XTAL2/PCINT7</text>
<text x="285.6" y="74.6">8</text>
<text x="42.3" y="79">TBLOCK-M14_220</text>
<text x="114" y="81.1">VCC</text>
<text x="115.8" y="83.6">D4</text>
<text x="130.2" y="79.9">2</text>
<text x="130.2" y="82.5">3</text>
<text x="135.2" y="78.6">RST</text>
<text x="135.2" y="81.1">VCC</text>
<text x="135.2" y="83.6">RX_Trig</text>
<text x="201.9" y="80.8">AREF</text>
<text x="203.2" y="83.4">VCC</text>
<text x="222.3" y="82.2">18</text>
<text x="222.3" y="79.7">20</text>
<text x="228.4" y="83.4">AVCC</text>
<text x="228.4" y="80.8">AREF</text>
<text x="263" y="83.4">PC1/ADC1/PCINT9</text>
<text x="263" y="80.8">PC0/ADC0/PCINT8</text>
<text x="285.6" y="82.2">24</text>
<text x="285.6" y="79.7">23</text>
<text x="302.4" y="80.8">A0</text>
<text x="302.4" y="83.4">A1</text>
<text x="326.2" y="79">CRYSTAL</text>
<text x="115.8" y="86.2">D5</text>
<text x="130.2" y="85">4</text>
<text x="130.2" y="87.5">5</text>
<text x="135.2" y="86.2">TX_Echo</text>
<text x="135.2" y="88.7">GND</text>
<text x="205.1" y="88.5">A6</text>
<text x="222.3" y="87.3">19</text>
<text x="222.3" y="89.8">22</text>
<text x="228.4" y="88.5">ADC6</text>
<text x="261.8" y="85.9">PC2/ADC2/PCINT10</text>
<text x="262" y="88.5">PC3/ADC3/PCINT11</text>
<text x="285.6" y="89.8">27</text>
<text x="285.6" y="87.3">26</text>
<text x="285.6" y="84.7">25</text>
<text x="292.7" y="89.6">A4</text>
<text x="302.4" y="85.9">A2</text>
<text x="302.4" y="88.5">A3</text>
<text x="345.3" y="85.6" transform="rotate(-90 345.3 85.6)">RESET</text>
<text x="130.2" y="90.1">6</text>
<text x="133.7" y="95.2">SRO4M_2</text>
<text x="135.2" y="91.3">SWIM</text>
<text x="205.1" y="91">A7</text>
<text x="228.4" y="91">ADC7</text>
<text x="256.8" y="91">PC4/ADC4/SDA/PCINT12</text>
<text x="257" y="93.6">PC5/ADC5/SCL/PCINT13</text>
<text x="285.6" y="94.9">29</text>
<text x="285.6" y="92.4">28</text>
<text x="292.7" y="92.2">A5</text>
<text x="302.6" y="91">A4</text>
<text x="302.6" y="93.6">A5</text>
<text x="260.3" y="96.1">PC6/RESET/PCINT14</text>
<text x="356.5" y="99.5" transform="rotate(-90 356.5 99.5)">1</text>
<text x="226.9" y="102.1">ATMEGA328P_32PIN</text>
<text x="361.7" y="107.7">BUTTON</text>
<text x="68.7" y="111.9" transform="rotate(-90 68.7 111.9)">NC</text>
<text x="73.8" y="111.9" transform="rotate(-90 73.8 111.9)">NO</text>
<text x="88.2" y="111.9" transform="rotate(-90 88.2 111.9)">VCC</text>
<text x="285" y="108.9">10K</text>
<text x="301.8" y="110.2">BAV21W</text>
<text x="335.3" y="108.9">100n</text>
<text x="348.5" y="108.9">10n</text>
<text x="356.5" y="113.3" transform="rotate(-90 356.5 113.3)">2</text>
<text x="137.8" y="117.7">L</text>
<text x="167.5" y="115.3" transform="rotate(-90 167.5 115.3)">VCC</text>
<text x="275.9" y="118.5">VCC</text>
<text x="152" y="120.1" transform="rotate(-90 152 120.1)">COM</text>
<text x="162.7" y="124.9">C2</text>
<text x="332.1" y="125.9" transform="rotate(-90 332.1 125.9)">DTR</text>
<text x="48.8" y="131.8">G5CLE-1-DC12</text>
<text x="169" y="130">G3MB-202P-2A-DC5</text>
<text x="260.9" y="129.1">D3</text>
<text x="276.3" y="131.5">10K</text>
<text x="95.5" y="134.9">DL4007</text>
<text x="162.7" y="132.5">C1</text>
<text x="53.7" y="143.1">COM</text>
<text x="129.2" y="142.1">L_RELE</text>
<text x="152" y="141.2" transform="rotate(-90 152 141.2)">NO</text>
<text x="284.1" y="148.1" transform="rotate(-90 284.1 148.1)">VCC</text>
<text x="298.1" y="148.8">1</text>
<text x="303.1" y="150">GROUND/ADJUST</text>
<text x="307.4" y="145.5">AMS1117-3_3V</text>
<text x="351.4" y="148.9" transform="rotate(-90 351.4 148.9)">+3V3</text>
<text x="47.2" y="154.8">A4</text>
<text x="65.9" y="151.9">1.0K</text>
<text x="89.2" y="154.5">BC847B</text>
<text x="123.2" y="154.8">A4</text>
<text x="141.8" y="151.9">1.0K</text>
<text x="165.1" y="154.5">BC847B</text>
<text x="298.1" y="151.3">2</text>
<text x="298.1" y="153.8">3</text>
<text x="303.1" y="152.5">VOUT_1</text>
<text x="303.1" y="155">VIN</text>
<text x="314.5" y="152.5">VOUT_2</text>
<text x="326.7" y="151.3">4</text>
<text x="78" y="164.2">51K</text>
<text x="153.9" y="164.2">51K</text>
<text x="254.3" y="169.5">2200u</text>
<text x="260.4" y="168.5">10u</text>
<text x="276.1" y="169.6">100n</text>
<text x="336" y="168.1">100n</text>
<text x="349.6" y="170.5">1000u</text>
<text x="55.1" y="190.8">ANT</text>
<text x="76.1" y="189.6">1</text>
<text x="76.1" y="193.5">2</text>
<text x="79.6" y="196.1">AN1603_868</text>
<text x="64.8" y="206.7">1</text>
<text x="87" y="207.9">1</text>
<text x="92" y="209.1">ANT</text>
<text x="110.1" y="209.1">GND</text>
<text x="118.7" y="207.9">9</text>
<text x="55" y="213.1">IPEX UFL/IPX</text>
<text x="64.8" y="210.5">2</text>
<text x="87" y="215.5">4</text>
<text x="87" y="213">3</text>
<text x="87" y="210.5">2</text>
<text x="92" y="214.2">IO3</text>
<text x="92" y="211.7">GND</text>
<text x="110.5" y="214.2">RST</text>
<text x="111.4" y="211.7">IO5</text>
<text x="118.7" y="213">14</text>
<text x="118.7" y="210.5">15</text>
<text x="118.7" y="215.5">13</text>
<text x="135.1" y="214.2">D7</text>
<text x="61.3" y="221.1">+3V3</text>
<text x="87" y="220.6">6</text>
<text x="87" y="218.1">5</text>
<text x="92" y="221.8">IO0</text>
<text x="92" y="219.3">VCC</text>
<text x="92" y="216.8">IO4</text>
<text x="109.3" y="221.8">MOSI</text>
<text x="110.4" y="219.3">SCK</text>
<text x="110.8" y="216.8">SEL</text>
<text x="118.7" y="220.6">11</text>
<text x="118.7" y="218.1">12</text>
<text x="135.1" y="219.3">D13/SCK</text>
<text x="135.1" y="221.8">D11/MOSI</text>
<text x="135.1" y="216.8">D8</text>
<text x="87" y="223.2">7</text>
<text x="87" y="225.7">8</text>
<text x="92" y="224.4">IO1</text>
<text x="92" y="226.9">IO2</text>
<text x="109.3" y="224.4">MISO</text>
<text x="110.1" y="226.9">GND</text>
<text x="118.7" y="223.2">10</text>
<text x="118.7" y="225.7">16</text>
<text x="135.1" y="224.4">D12/MISO</text>
<text x="90.5" y="231.9">LORA_RFM95W</text>
</g>
<g font-size="2.4" fill="#000080">
<text x="351.8" y="253.3">29.09.2021</text>
<text x="364.5" y="253.3">14:36:27</text>
</g>
</svg>
